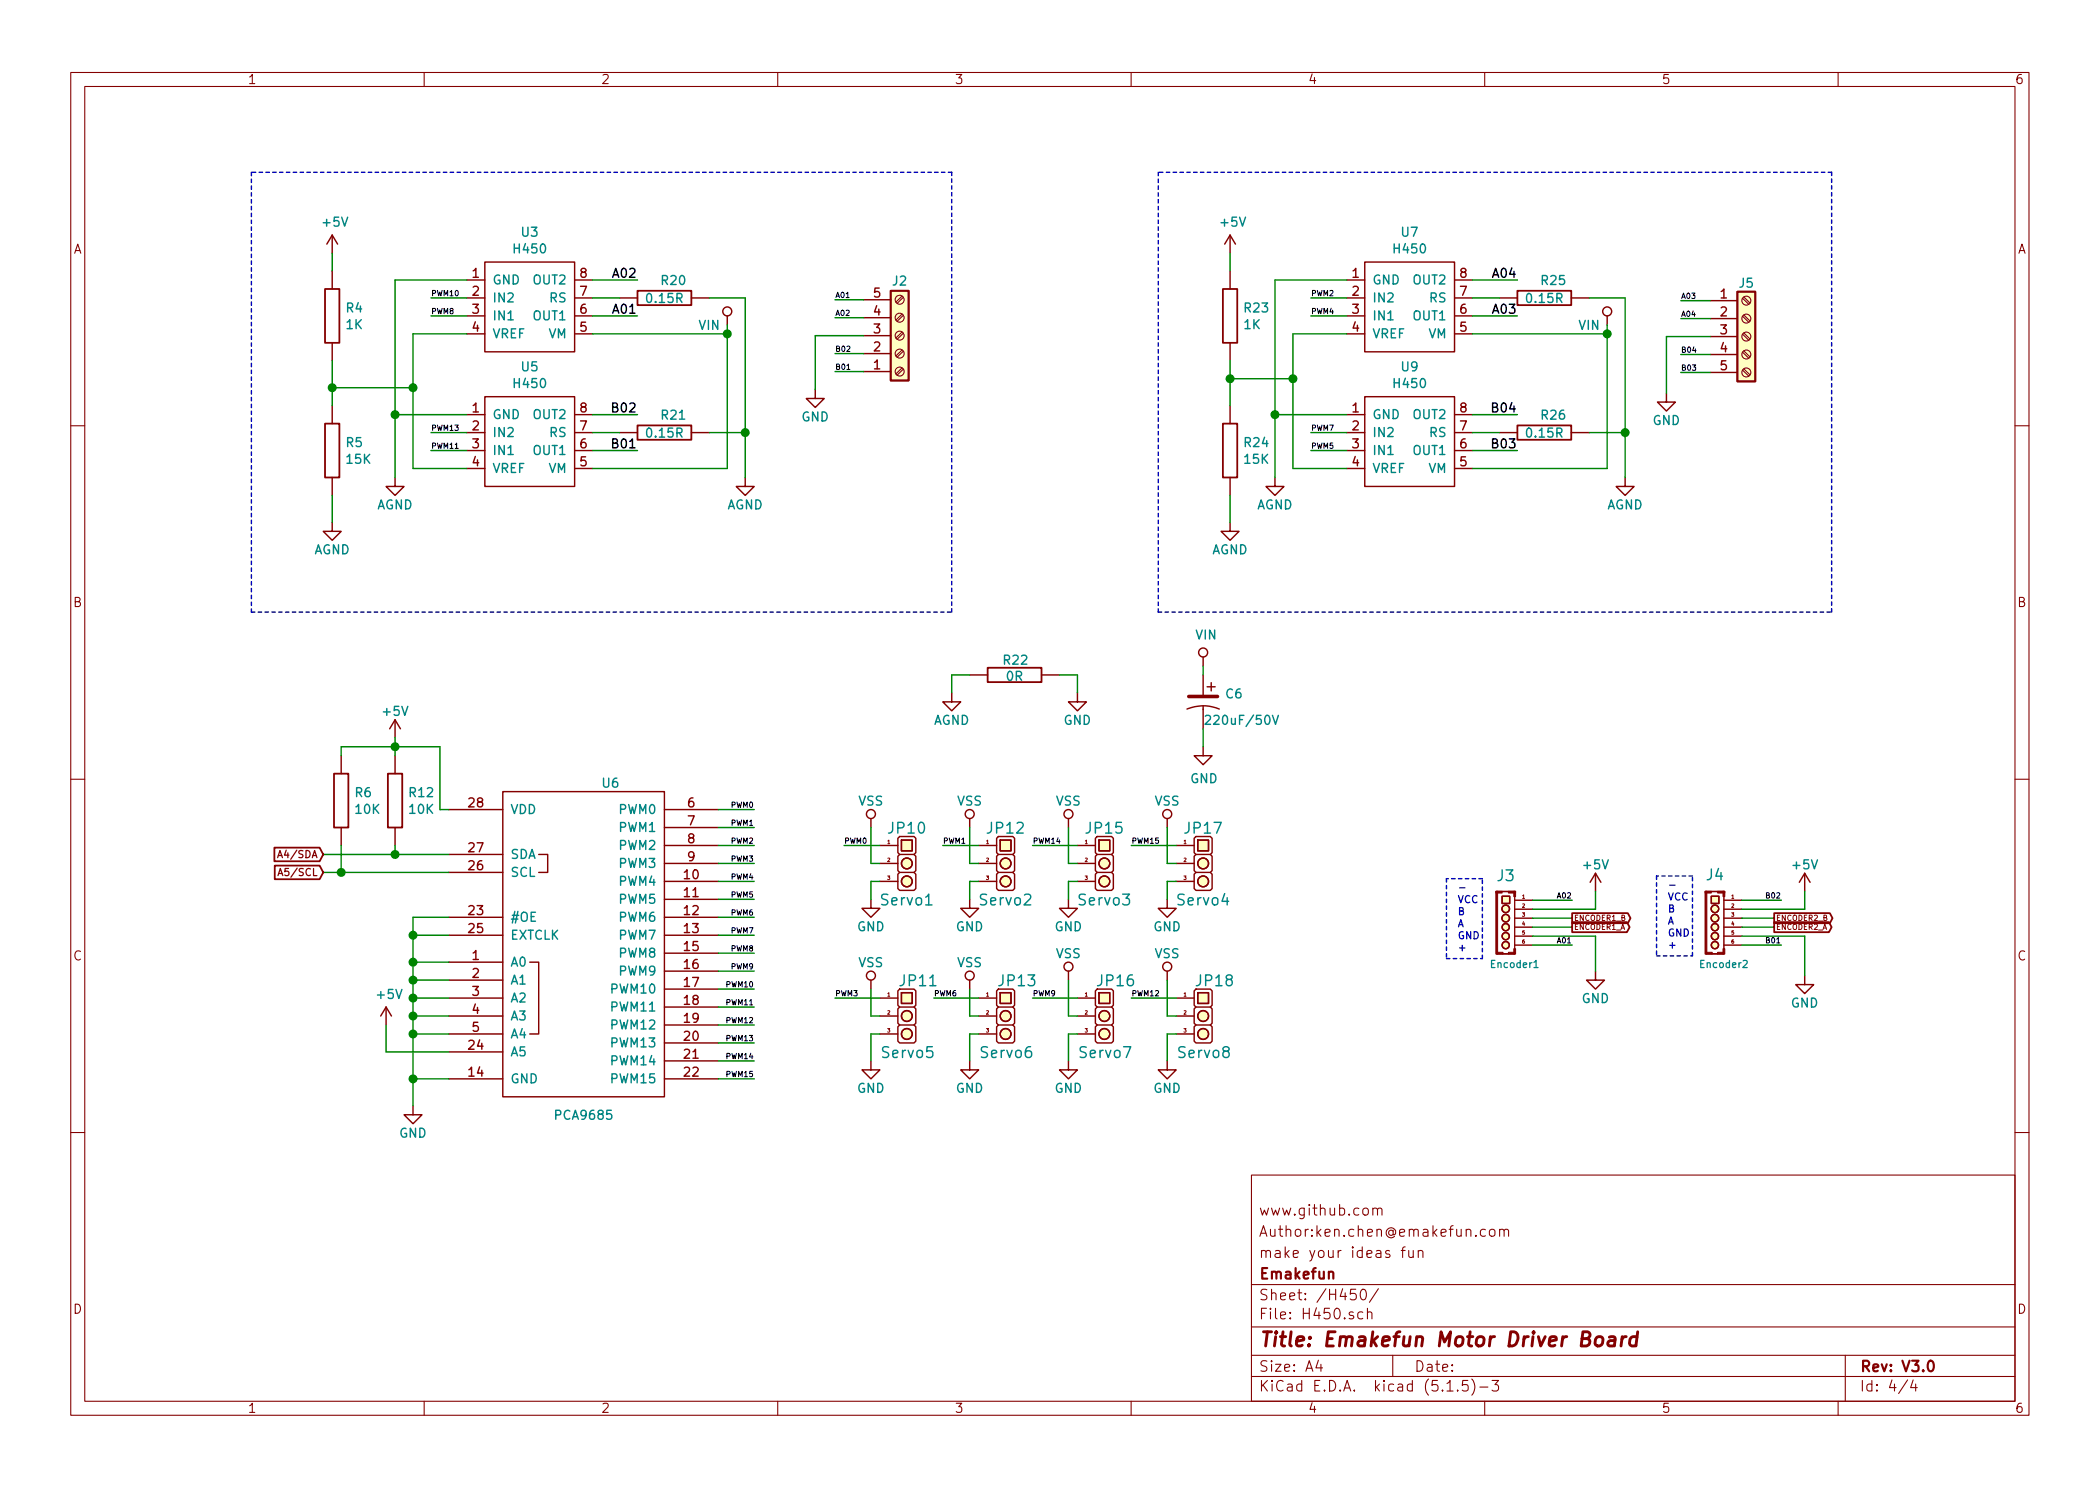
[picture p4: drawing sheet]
<svg xmlns="http://www.w3.org/2000/svg" width="297mm" height="210mm" viewBox="0 0 297 210" stroke-linecap="round" stroke-linejoin="round" font-family="sans-serif">
<g fill="none" stroke="#840000" stroke-width=".15">
<path d="M10 10.3h277v189.9h-277zM12 12.2h273v186.1h-273zM60 10.3v1.9M110 10.3v1.9M160 10.3v1.9M210 10.3v1.9M260 10.3v1.9M127.6 41.9l-.9 .8M127.6 44.4l-.9 .9M127.6 47l-.9 .8M127.6 49.5l-.9 .9M127.6 52.1l-.9 .8"/>
<path d="M127.8 42.1l-.9 .8M127.8 44.6l-.9 .9M127.8 47.2l-.9 .8M127.8 49.7l-.9 .8M127.8 52.2l-.9 .9M246.5 52.4l.8 .8M246.5 49.8l.8 .9M246.5 47.3l.8 .8M246.5 44.7l.8 .9M246.5 42.2l.8 .8M246.7 52.2l.8 .8M246.7 49.7l.8 .8"/>
<path d="M246.7 47.1l.8 .8M246.7 44.6l.8 .8M246.7 42l.8 .9M10 60.2h2M285 60.2h2M10 110.3h2M285 110.3h2M10 160.2h2M177 166.3h108v32h-108zM194.2 171.1a.41 .41 0 0 1 .6 0v.8M194.2 170.9v1M194.8 171.1l.2-.2 .4 .1 .1 .9"/>
<path d="M198.2 176.9h.6M198.8 176.4l-.3 .1-.1 .2v1.2M199.3 176.9v.9a.4 .4 0 0 0 .6 0M199.9 176.9v1M200.6 177.1a.41 .41 0 0 1 .7 0v.8M200.6 176.9v1M210.1 174a.48 .48 0 0 0-.6 .1l-.1 .1 .1 .6a.48 .48 0 0 0 .6 0M210.7 174.1a.41 .41 0 0 1 .8 .1v.4a.41 .41 0 0 1-.4 .3 .41 .41 0 0 1-.4-.3zM212.1 174.1a.38 .38 0 0 1 .7 0v.8M212.1 173.9v1M212.8 174.1l.2-.2 .3 .1 .1 .9M285 160.2h2"/>
<path d="M60 198.3v1.9M110 198.3v1.9M160 198.3v1.9M177 194.8h108M177 191.8h108M177 187.8h108M177 181.8h108M186.5 192.5l-.4 1h1M186.8 193v1M191.8 182.4h-.7l-.1 .7 .2-.1 .5 .1 .1 .2v.5l-.2 .1h-.4l-.2-.1M192.6 182.6a.35 .35 0 0 1 .3-.2 .35 .35 0 0 1 .3 .3 .77 .77 0 0 1-.4 1.2 .9 .9 0 0 1-.2-1.3zM192.8 185.7l-.5-.1-.3 .3 .1 .6 .2 .1 .5-.1"/>
<path d="M193.4 185.7a.38 .38 0 0 1 .7 .1v.8M193.4 185.1v1.5M195 182.3l-1.3 2M197 191.8v3M204.7 196.8h.8M206.2 196.7v.1l-.1-.1h.1v.1M207.6 195.3h-.7l-.1 .7h.1a.62 .62 0 0 1 .7 0v.7l-.2 .1h-.4l-.2-.1M208.2 195.1a1.71 1.71 0 0 1 0 2.3M209.3 196.3h1.2M210 198.3v1.9M211 195.3h1l-.5 .6 .4 .1 .1 .2-.1 .5-.2 .1h-.4l-.3-.1M260 198.3v1.9"/>
<path d="M261 191.8v6.5M269.8 195.2l-1.2 2M270.6 195.2l-.3 1.1h.9M271 195.8v1"/>
<circle cx="127.3" cy="50" r=".63"/>
<circle cx="127.3" cy="45" r=".63"/>
<circle cx="127.3" cy="47.5" r=".63"/>
<circle cx="127.3" cy="42.4" r=".63"/>
<circle cx="127.3" cy="52.6" r=".63"/>
<circle cx="247" cy="47.6" r=".63"/>
<circle cx="247" cy="45.1" r=".63"/>
<circle cx="247" cy="42.5" r=".63"/>
<circle cx="247" cy="52.7" r=".63"/>
<circle cx="247" cy="50.2" r=".63"/>
</g>
<path d="M188 180.1a.39 .39 0 0 1 .6 0v.8M272.9 192.6a.36 .36 0 0 1 .6 .2 .77 .77 0 0 1-.5 1.2 1 1 0 0 1-.1-1.4z" fill="none" stroke="#840000" stroke-width=".3"/>
<path d="M225.8 189.3a.54 .54 0 0 1 .5-.2 .54 .54 0 0 1 .4 .4v.6a.56 .56 0 0 1-.6 .4 .56 .56 0 0 1-.5-.4zM227.6 189.2l.2-.1 .6 .1 .1 .2-.2 1M228.4 189.6l-.2 .1h-.4a.4 .4 0 0 0-.4 .3 .4 .4 0 0 0 .3 .4h.4l.2-.1M229.5 189.1l-.2 1.3M230 189.1a.54 .54 0 0 0-.6 .4M231.5 189.2a.68 .68 0 0 0-.9 .3l-.1 .6 .1 .2 .2 .1 .6-.1M231.6 188.4l-.2 2" fill="none" stroke="#840000" stroke-width=".41"/>
<g fill="none" stroke="#840000" stroke-width=".2">
<path d="M47 33.3v2.5M47 38.3v2.6M47 33.3l-.8 1.2M47 33.3l.8 1.2M66 39.6h2.6M68.6 37.1h12.7v12.7h-12.7zM81.3 39.6h2.5M174 33.3l-.8 1.2M174 33.3v2.5M174 38.3v2.6M174 33.3l.8 1.2M190.5 39.6h2.5"/>
<path d="M193 37.1h12.7v12.7h-12.7zM205.7 39.6h2.6M47 48.5v2.5M47 57.4v2.5M66 42.2h2.6M66 44.7h2.6M66 47.2h2.6M66 58.7h2.6M68.6 56.1h12.7v12.7h-12.7zM81.3 42.2h2.5M81.3 44.7h2.5M81.3 47.2h2.5"/>
<path d="M81.3 58.7h2.5M87.6 42.2h2.6M97.8 42.2h2.5M102.9 44.7v1.3M115.3 55.1v1.3h1.3l-1.3 1.3-1.3-1.3h1.3M122.2 52.6h3.8M122.2 50h3.8M122.2 47.5h3.8M122.2 45h3.8M122.2 42.4h3.8M174 48.5v2.5M174 57.4v2.5"/>
<path d="M190.5 42.2h2.5M190.5 44.7h2.5M190.5 47.2h2.5M190.5 58.7h2.5M193 56.1h12.7v12.7h-12.7zM205.7 42.2h2.6M205.7 44.7h2.6M205.7 47.2h2.6M205.7 58.7h2.6M212.1 42.2h2.5M222.2 42.2h2.6M227.3 44.7v1.3"/>
<path d="M235.7 55.6v1.3h1.3l-1.3 1.3-1.3-1.3h1.3M241.9 42.5h3.8M241.9 45.1h3.8M241.9 47.6h3.8M241.9 50.2h3.8M241.9 52.7h3.8M47 73.9v1.3h1.3l-1.3 1.2-1.3-1.2h1.3M47 67.6v2.5M55.9 67.6v1.2h1.2l-1.2 1.3-1.3-1.3h1.3M66 61.2h2.6M66 63.7h2.6M66 66.3h2.6"/>
<path d="M81.3 61.2h2.5M81.3 63.7h2.5M81.3 66.3h2.5M87.6 61.2h2.6M97.8 61.2h2.5M105.4 67.6v1.2h1.3l-1.3 1.3-1.3-1.3h1.3M174 73.9v1.3h1.3l-1.3 1.2-1.3-1.2h1.3M174 67.6v2.5M180.3 67.6v1.2h1.3l-1.3 1.3-1.2-1.3h1.2M190.5 61.2h2.5M190.5 63.7h2.5M190.5 66.3h2.5"/>
<path d="M205.7 61.2h2.6M205.7 63.7h2.6M205.7 66.3h2.6M212.1 61.2h2.5M222.2 61.2h2.6M229.9 67.6v1.2h1.2l-1.2 1.3-1.3-1.3h1.3M134.6 98v1.3h1.3l-1.3 1.3-1.3-1.3h1.3M137.2 95.5h2.5M147.3 95.5h2.6M152.4 98v1.3h1.3l-1.3 1.3-1.3-1.3h1.3M170.2 99.9v.5zM170.2 93v1.2"/>
<path d="M170.2 95.5v2.8M48.3 106.9v2.6M48.3 117.1v2.5M55.9 101.8l-.8 1.3M55.9 101.8v2.6M55.9 106.9v2.6M55.9 117.1v2.5M55.9 101.8l.7 1.3M63.5 114.5h7.6M71.1 112h22.9v43.2h-22.9zM94 114.5h7.6M94 117.1h7.6"/>
<path d="M94 119.6h7.6M123.2 115.8v1.3M124.5 119.6h2.5M127.3 118.4h2l.2 .2v2l-.2 .3h-2l-.3-.3v-2zM127.5 118.9h1.5v1.5h-1.5zM137.2 115.8v1.3M138.4 119.6h2.6M141 118.6l.2-.2h2.1l.2 .2v2l-.2 .3h-2.1l-.2-.3zM141.5 118.9h1.5v1.5h-1.5zM151.1 115.8v1.3M152.4 119.6h2.5M154.9 118.6l.3-.2h2l.3 .2v2l-.3 .3h-2l-.3-.3z"/>
<path d="M155.4 118.9h1.6v1.5h-1.6zM165.1 115.8v1.3M166.4 119.6h2.5M167.9 100.3a5.9 5.9 0 0 1 4.6 0M168.9 118.6l.3-.2h2l.2 .2v2l-.2 .3h-2l-.3-.3zM169.4 118.9h1.5v1.5h-1.5zM170.2 105.7v1.2h1.2l-1.2 1.3-1.3-1.3h1.3M170.2 100.3v2.8M63.5 136.1h7.6M63.5 129.8h7.6M63.5 132.3h7.6M63.5 138.7h7.6"/>
<path d="M63.5 123.4h7.6M63.5 120.9h7.6M74.9 136.1h1.3v10.2h-1.3M76.2 120.9h1.3v2.5h-1.3M94 124.7h7.6M94 127.2h7.6M94 129.8h7.6M94 132.3h7.6M94 134.9h7.6M94 137.4h7.6M94 139.9h7.6M94 122.2h7.6"/>
<path d="M123.2 127.2v1.3h1.3l-1.3 1.3-1.3-1.3h1.3M123.2 138.7v1.2M124.5 124.7h2.5M124.5 122.2h2.5M127.3 139.9h2l.2 .3v2l-.2 .3h-2l-.3-.3v-2zM127.3 123.4l-.3 .3v2l.3 .3h2l.2-.3v-2l-.2-.3M127.3 120.9l-.3 .3v2l.3 .2h2l.2-.2v-2l-.2-.3M137.2 127.2v1.3h1.2l-1.2 1.3-1.3-1.3h1.3M137.2 138.7v1.2M138.4 124.7h2.6M138.4 122.2h2.6M141.2 123.4l-.2 .3v2l.2 .3h2.1l.2-.3v-2l-.2-.3"/>
<path d="M141.2 120.9l-.2 .3v2l.2 .2h2.1l.2-.2v-2l-.2-.3M151.1 127.2v1.3h1.3l-1.3 1.3-1.2-1.3h1.2M151.1 137.4v1.3M152.4 124.7h2.5M152.4 122.2h2.5M155.2 123.4l-.3 .3v2l.3 .3h2l.3-.3v-2l-.3-.3M155.2 120.9l-.3 .3v2l.3 .2h2l.3-.2v-2l-.3-.3M165.1 127.2v1.3h1.3l-1.3 1.3-1.3-1.3h1.3M165.1 137.4v1.3M166.4 124.7h2.5M166.4 122.2h2.5M169.2 123.4l-.3 .3v2l.3 .3h2l.2-.3v-2l-.2-.3"/>
<path d="M169.2 120.9l-.3 .3v2l.3 .2h2l.2-.2v-2l-.2-.3M212.5 126.8h1v1h-1zM214.2 127.4h2.6M214.2 128.6h2.6M214.2 129.9h2.6M214.2 131.2h2.6M214.2 132.5h2.6M214.2 133.7h2.6M225.7 137.4v1.3h1.2l-1.2 1.2-1.3-1.2h1.3M225.7 123.6l-.8 1.2M225.7 123.6v2.5M225.7 123.6l.7 1.2"/>
<path d="M242.1 126.8h1v1h-1zM243.8 127.4h2.6M243.8 128.6h2.6M243.8 129.9h2.6M243.8 131.2h2.6M243.8 132.5h2.6M243.8 133.7h2.6M255.3 138v1.3h1.2l-1.2 1.3-1.3-1.3h1.3M255.3 123.6l-.8 1.2M255.3 123.6v2.5M255.3 123.6l.7 1.2M54.6 142.5l-.8 1.3"/>
<path d="M54.6 142.5v2.5M54.6 142.5l.8 1.3M58.4 156.5v1.2h1.3l-1.3 1.3-1.3-1.3h1.3M63.5 152.6h7.6M63.5 148.8h7.6M63.5 141.2h7.6M63.5 143.8h7.6M63.5 146.3h7.6M94 152.6h7.6M94 142.5h7.6M94 145h7.6M94 147.6h7.6"/>
<path d="M94 150.1h7.6M123.2 150.1v1.3h1.3l-1.3 1.2-1.3-1.2h1.3M124.5 141.2h2.5M124.5 143.8h2.5M124.5 146.3h2.5M127.3 145l-.3 .3v2l.3 .3h2l.2-.3v-2l-.2-.3M127.3 142.5l-.3 .2v2.1l.3 .2h2l.2-.2v-2.1l-.2-.2M127.5 140.5h1.5v1.5h-1.5zM137.2 150.1v1.3h1.2l-1.2 1.2-1.3-1.2h1.3M138.4 141.2h2.6M138.4 143.8h2.6M138.4 146.3h2.6"/>
<path d="M141 140.2l.2-.3h2.1l.2 .3v2l-.2 .3h-2.1l-.2-.3zM141.2 145l-.2 .3v2l.2 .3h2.1l.2-.3v-2l-.2-.3M141.2 142.5l-.2 .2v2.1l.2 .2h2.1l.2-.2v-2.1l-.2-.2M141.5 140.5h1.5v1.5h-1.5zM151.1 150.1v1.3h1.3l-1.3 1.2-1.2-1.2h1.2M152.4 141.2h2.5M152.4 143.8h2.5M152.4 146.3h2.5M154.9 140.2l.3-.3h2l.3 .3v2l-.3 .3h-2l-.3-.3zM155.2 145l-.3 .3v2l.3 .3h2l.3-.3v-2l-.3-.3M155.2 142.5l-.3 .2v2.1l.3 .2h2l.3-.2v-2.1l-.3-.2M155.4 140.5h1.6v1.5h-1.6z"/>
<path d="M165.1 150.1v1.3h1.3l-1.3 1.2-1.3-1.2h1.3M166.4 141.2h2.5M166.4 143.8h2.5M166.4 146.3h2.5M168.9 140.2l.3-.3h2l.2 .3v2l-.2 .3h-2l-.3-.3zM169.2 145l-.3 .3v2l.3 .3h2l.2-.3v-2l-.2-.3M169.2 142.5l-.3 .2v2.1l.3 .2h2l.2-.2v-2.1l-.2-.2M169.4 140.5h1.5v1.5h-1.5z"/>
<circle cx="102.9" cy="44.1" r=".63"/>
<circle cx="227.3" cy="44.1" r=".63"/>
<circle cx="170.2" cy="92.3" r=".63"/>
<circle cx="123.2" cy="115.2" r=".63"/>
<circle cx="137.2" cy="115.2" r=".63"/>
<circle cx="151.1" cy="115.2" r=".63"/>
<circle cx="165.1" cy="115.2" r=".63"/>
<circle cx="123.2" cy="138" r=".63"/>
<circle cx="128.3" cy="124.7" r=".76"/>
<circle cx="128.3" cy="122.2" r=".76"/>
<circle cx="137.2" cy="138" r=".63"/>
<circle cx="142.2" cy="124.7" r=".76"/>
<circle cx="142.2" cy="122.2" r=".76"/>
<circle cx="151.1" cy="136.8" r=".63"/>
<circle cx="156.2" cy="122.2" r=".76"/>
<circle cx="156.2" cy="124.7" r=".76"/>
<circle cx="165.1" cy="136.8" r=".63"/>
<circle cx="170.2" cy="122.2" r=".76"/>
<circle cx="170.2" cy="124.7" r=".76"/>
<circle cx="213" cy="129.9" r=".53"/>
<circle cx="213" cy="128.6" r=".53"/>
<circle cx="213" cy="133.7" r=".51"/>
<circle cx="213" cy="132.5" r=".51"/>
<circle cx="213" cy="131.2" r=".51"/>
<circle cx="242.6" cy="129.9" r=".53"/>
<circle cx="242.6" cy="128.6" r=".53"/>
<circle cx="242.6" cy="131.2" r=".51"/>
<circle cx="242.6" cy="133.7" r=".51"/>
<circle cx="242.6" cy="132.5" r=".51"/>
<circle cx="128.3" cy="146.3" r=".76"/>
<circle cx="128.3" cy="143.8" r=".76"/>
<circle cx="142.2" cy="146.3" r=".76"/>
<circle cx="142.2" cy="143.8" r=".76"/>
<circle cx="156.2" cy="146.3" r=".76"/>
<circle cx="156.2" cy="143.8" r=".76"/>
<circle cx="170.2" cy="146.3" r=".76"/>
<circle cx="170.2" cy="143.8" r=".76"/>
</g>
<g fill="none" stroke="#840000" stroke-width=".25">
<path d="M46 40.9h2v7.6h-2zM46 59.9h2v7.7h-2zM90.2 41.1h7.6v2.1h-7.6zM126 41.1h2.5v12.7h-2.5zM173 59.9h2v7.7h-2zM173 40.9h2v7.6h-2zM214.6 41.1h7.6v2.1h-7.6zM245.7 41.3h2.6v12.7h-2.6zM90.2 60.2h7.6v2h-7.6zM214.6 60.2h7.6v2h-7.6zM139.7 94.5h7.6v2h-7.6zM38.8 119.9h6.4l.5 1-.5 1h-6.4z"/>
<path d="M47.2 109.5h2.1v7.6h-2.1zM54.9 109.5h2v7.6h-2zM38.9 122.5h6.3l.5 .9-.5 1h-6.3zM222.4 129.2h7.9l.3 .7-.3 .7h-7.9zM222.4 130.5h7.7l.4 .7-.4 .7h-7.7zM251 130.5h7.7l.4 .7-.4 .7h-7.7zM251 129.2h7.8l.4 .7-.4 .7h-7.8z"/>
</g>
<path d="M168.1 98.5h4.1" fill="none" stroke="#840000" stroke-width=".51"/>
<path d="M170.5 101.3l.2-.1h.3l.2 .1v.3v.2l-.8 .7h.8M180 101.2l.4 1.3 .4-1.3M130.9 128h.9" fill="none" stroke="#008484" stroke-width=".2"/>
<g fill="#ffffc2" stroke="#ffffc2" stroke-width=".14">
<path d="M141.5 140.5h1.5v1.5h-1.5z"/>
<path d="M169.4 140.5h1.5v1.5h-1.5z"/>
<path d="M155.4 140.5h1.6v1.5h-1.6z"/>
<path d="M242.1 126.8h1v1h-1z"/>
<path d="M127.5 140.5h1.5v1.5h-1.5z"/>
<path d="M126 41.1h2.5v12.7h-2.5z"/>
<path d="M245.7 41.3h2.6v12.7h-2.6z"/>
<path d="M127.5 118.9h1.5v1.5h-1.5z"/>
<path d="M141.5 118.9h1.5v1.5h-1.5z"/>
<path d="M155.4 118.9h1.6v1.5h-1.6z"/>
<path d="M169.4 118.9h1.5v1.5h-1.5z"/>
<path d="M212.5 126.8h1v1h-1z"/>
<circle cx="142.2" cy="146.3" r=".76"/>
<circle cx="142.2" cy="143.8" r=".76"/>
<circle cx="170.2" cy="146.3" r=".76"/>
<circle cx="170.2" cy="143.8" r=".76"/>
<circle cx="156.2" cy="146.3" r=".76"/>
<circle cx="156.2" cy="143.8" r=".76"/>
<circle cx="242.6" cy="133.7" r=".51"/>
<circle cx="242.6" cy="132.5" r=".51"/>
<circle cx="242.6" cy="131.2" r=".51"/>
<circle cx="242.6" cy="129.9" r=".53"/>
<circle cx="242.6" cy="128.6" r=".53"/>
<circle cx="128.3" cy="146.3" r=".76"/>
<circle cx="128.3" cy="143.8" r=".76"/>
<circle cx="128.3" cy="124.7" r=".76"/>
<circle cx="128.3" cy="122.2" r=".76"/>
<circle cx="142.2" cy="124.7" r=".76"/>
<circle cx="142.2" cy="122.2" r=".76"/>
<circle cx="156.2" cy="124.7" r=".76"/>
<circle cx="156.2" cy="122.2" r=".76"/>
<circle cx="170.2" cy="124.7" r=".76"/>
<circle cx="170.2" cy="122.2" r=".76"/>
<circle cx="213" cy="133.7" r=".51"/>
<circle cx="213" cy="132.5" r=".51"/>
<circle cx="213" cy="131.2" r=".51"/>
<circle cx="213" cy="129.9" r=".53"/>
<circle cx="213" cy="128.6" r=".53"/>
</g>
<g fill="#840000" stroke="#840000" stroke-width=".14">
<path d="M241.2 126.1h.2v8.9h-.2z"/>
<path d="M241.3 134.7h.9v.3h-.9z"/>
<path d="M242 126.1l1 .1z"/>
<path d="M241.2 126.1h.9v.3h-.9z"/>
<path d="M242.1 134.9l.9 .1z"/>
<path d="M243 134.7h.8v.3h-.8z"/>
<path d="M243.7 134.2h.3v.8h-.3z"/>
<path d="M243.7 126.1h.3v.8h-.3z"/>
<path d="M243 126.1h1v.3h-1z"/>
<path d="M211.6 126.1h.2v8.9h-.2z"/>
<path d="M211.7 134.7h.9v.3h-.9z"/>
<path d="M212.4 126.1l1 .1z"/>
<path d="M211.6 126.1h.9v.3h-.9z"/>
<path d="M212.5 134.9l.9 .1z"/>
<path d="M213.4 134.7h.8v.3h-.8z"/>
<path d="M214.1 134.2h.3v.8h-.3z"/>
<path d="M214.1 126.1h.3v.8h-.3z"/>
<path d="M213.4 126.1h1v.3h-1z"/>
</g>
<path d="M211.7 126.1h2.5v8.9h-2.5zM214.2 126.9v7.3M241.3 126.1h2.5v8.9h-2.5zM243.8 126.9v7.3" fill="none" stroke="#840000" stroke-width=".14"/>
<path d="M217 136.9h.6M246.6 136l.3-.1 .2 .1v.2l-.6 .7h.6" fill="none" stroke="#008484" stroke-width=".18"/>
<g fill="none" stroke="#0000c2" stroke-width=".2" stroke-dasharray=".5 .5">
<path d="M35.6 24.4v62.2M134.6 24.4h-99M163.8 24.4v62.2M259.1 24.4h-95.3M35.6 86.6h99M134.6 86.6v-62.2M163.8 86.6h95.3M259.1 86.6v-62.2M204.6 135.6h5.1M204.6 124.3v11.3M209.7 135.6v-11.3M209.7 124.3h-5.1"/>
<path d="M234.3 135.2h5.1M234.3 123.9v11.3M239.4 135.2v-11.3M239.4 123.9h-5.1"/>
</g>
<g fill="none" stroke="#008400" stroke-width=".2">
<path d="M47 35.8v2.5M66 39.6h-10.1v28M83.8 39.6h6.4M174 35.8v2.5M190.5 39.6h-10.2v28M208.3 39.6h6.3M47 51v6.4M47 54.9h11.4M55.9 58.7h10.1M61 42.2h5M61 44.7h5M66 47.2h-7.6v19.1h7.6"/>
<path d="M83.8 58.7h6.4M83.8 42.2h3.8M83.8 47.2h19.1M83.8 44.7h6.4M100.3 42.2h5.1v25.4M102.9 46v20.3h-19.1M118.1 42.4h4.1M118.1 45h4.1M118.1 50h4.1M118.1 52.6h4.1M122.2 47.5h-6.9v7.6M174 51v6.4"/>
<path d="M174 53.6h8.9M180.3 58.7h10.2M185.4 42.2h5.1M185.4 44.7h5.1M190.5 47.2h-7.6v19.1h7.6M208.3 58.7h6.3M208.3 42.2h3.8M208.3 47.2h19M208.3 44.7h6.3M224.8 42.2h5.1v25.4M227.3 46v20.3h-19M237.7 42.5h4.2"/>
<path d="M237.7 45.1h4.2M237.7 50.2h4.2M237.7 52.7h4.2M241.9 47.6h-6.2v8M47 70.1v3.8M61 63.7h5M61 61.2h5M83.8 63.7h6.4M83.8 61.2h3.8M100.3 61.2h5.1M174 70.1v3.8M185.4 63.7h5.1"/>
<path d="M185.4 61.2h5.1M208.3 63.7h6.3M208.3 61.2h3.8M224.8 61.2h5.1M137.2 95.5h-2.6v2.5M149.9 95.5h2.5v2.5M170.2 94.2v1.3M48.3 106.9v-1.2h13.9v8.8h1.3M48.3 119.6v3.8M55.9 104.4v2.5M55.9 119.6v1.3M101.6 119.6h5.1"/>
<path d="M101.6 117.1h5.1M101.6 114.5h5.1M119.4 119.6h5.1M123.2 117.1v5.1h1.3M133.3 119.6h5.1M137.2 117.1v5.1h1.2M146 119.6h6.4M151.1 117.1v5.1h1.3M160 119.6h6.4M165.1 117.1v5.1h1.3M170.2 103.1v2.6M45.7 123.4h17.8"/>
<path d="M45.7 120.9h17.8M58.4 132.3h5.1M58.4 136.1h5.1M58.4 138.7h5.1M63.5 129.8h-5.1v26.7M101.6 139.9h5.1M101.6 137.4h5.1M101.6 134.9h5.1M101.6 132.3h5.1M101.6 129.8h5.1M101.6 127.2h5.1M101.6 124.7h5.1"/>
<path d="M101.6 122.2h5.1M123.2 139.9v3.9h1.3M124.5 124.7h-1.3v2.5M137.2 139.9v3.9h1.2M138.4 124.7h-1.2v2.5M151.1 138.7v5.1h1.3M152.4 124.7h-1.3v2.5M165.1 138.7v5.1h1.3M166.4 124.7h-1.3v2.5M216.8 129.9h5.6M216.8 133.7h5.6M216.8 132.5h8.9v4.9"/>
<path d="M216.8 127.4h5.6M216.8 131.2h5.6M225.7 126.1v2.5h-8.9M246.4 129.9h4.6M246.4 133.7h5.6M246.4 132.5h8.9v5.5M246.4 127.4h5.6M246.4 131.2h4.6M255.3 126.1v2.5h-8.9M54.6 145v3.8h8.9M58.4 146.3h5.1M58.4 141.2h5.1"/>
<path d="M58.4 143.8h5.1M58.4 152.6h5.1M101.6 142.5h5.1M101.6 152.6h5.1M101.6 150.1h5.1M101.6 147.6h5.1M101.6 145h5.1M118.1 141.2h6.4M124.5 146.3h-1.3v3.8M132.1 141.2h6.3M138.4 146.3h-1.2v3.8M146 141.2h6.4"/>
<path d="M152.4 146.3h-1.3v3.8M160 141.2h6.4M166.4 146.3h-1.3v3.8"/>
</g>
<path d="M39.3 121.4l.3-1.1 .4 1.1M39.3 123.9l.3-1 .4 1M39.4 121.1h.5M39.4 123.6h.5" fill="none" stroke="#840000" stroke-width=".18"/>
<path d="M119.8 52.3h.4" fill="none" stroke="#000" stroke-width=".14"/>
<path d="M206.5 125.6h.7M236.2 125.2h.7" fill="none" stroke="#0000c2" stroke-width=".18"/>
<g fill="#008400" stroke="#008400" stroke-width=".25">
<circle cx="58.4" cy="152.6" r=".51"/>
<circle cx="55.9" cy="58.7" r=".51"/>
<circle cx="227.3" cy="47.2" r=".51"/>
<circle cx="229.9" cy="61.2" r=".51"/>
<circle cx="55.9" cy="105.7" r=".51"/>
<circle cx="58.4" cy="54.9" r=".51"/>
<circle cx="55.9" cy="120.9" r=".51"/>
<circle cx="47" cy="54.9" r=".51"/>
<circle cx="48.3" cy="123.4" r=".51"/>
<circle cx="58.4" cy="143.8" r=".51"/>
<circle cx="58.4" cy="132.3" r=".51"/>
<circle cx="182.9" cy="53.6" r=".51"/>
<circle cx="58.4" cy="136.1" r=".51"/>
<circle cx="174" cy="53.6" r=".51"/>
<circle cx="58.4" cy="138.7" r=".51"/>
<circle cx="58.4" cy="141.2" r=".51"/>
<circle cx="180.3" cy="58.7" r=".51"/>
<circle cx="105.4" cy="61.2" r=".51"/>
<circle cx="102.9" cy="47.2" r=".51"/>
<circle cx="58.4" cy="146.3" r=".51"/>
</g>
<text font-size="2.8" fill="#840000" x="178" y="190.5">Title: Emakefun Motor Driver Board</text>
<g font-size="2.1" fill="#840000">
<text x="170.7" y="97.8">+</text>
<text x="178" y="172">www.github.com</text>
<text x="178" y="178">make your ideas fun</text>
<text x="178" y="175">Author:ken.chen@emakefun.com</text>
<text x="178" y="184">Sheet: /H450/</text>
<text x="178" y="181">Emakefun</text>
<text x="178" y="186.7">File: H450.sch</text>
<text x="178" y="196.9">KiCad E.D.A. kicad (5.1.5)-3</text>
<text x="178" y="194.1">Size: A4</text>
<text x="200" y="194.1">Date:</text>
<text x="263" y="194.1">Rev: V3.0</text>
<text x="263" y="196.9">Id: 4/4</text>
</g>
<g font-size="2.1" fill="#008484">
<text x="125.8" y="118">JP10</text>
<text x="139.8" y="118">JP12</text>
<text x="153.7" y="118">JP15</text>
<text x="167.7" y="118">JP17</text>
<text x="211.8" y="124.7">J3</text>
<text x="241.4" y="124.6">J4</text>
<text x="124.7" y="128.1">Servo1</text>
<text x="138.7" y="128.1">Servo2</text>
<text x="152.7" y="128.1">Servo3</text>
<text x="166.6" y="128.1">Servo4</text>
<text x="127.4" y="139.5">JP11</text>
<text x="141.4" y="139.5">JP13</text>
<text x="155.4" y="139.5">JP16</text>
<text x="169.3" y="139.5">JP18</text>
<text x="124.9" y="149.7">Servo5</text>
<text x="138.8" y="149.7">Servo6</text>
<text x="152.8" y="149.7">Servo7</text>
<text x="166.8" y="149.7">Servo8</text>
</g>
<g font-size="1.8" fill="#840000">
<text x="35" y="11.9">1</text>
<text x="85" y="11.9">2</text>
<text x="135" y="11.9">3</text>
<text x="185" y="11.9">4</text>
<text x="235" y="11.9">5</text>
<text x="285" y="11.9">6</text>
<text x="10.4" y="35.9">A</text>
<text x="285.4" y="35.9">A</text>
<text x="66.8" y="39.3">1</text>
<text x="66.8" y="41.9">2</text>
<text x="82.1" y="41.9">7</text>
<text x="82.1" y="39.3">8</text>
<text x="191.3" y="39.3">1</text>
<text x="191.3" y="41.9">2</text>
<text x="206.5" y="41.9">7</text>
<text x="206.5" y="39.3">8</text>
<text x="66.8" y="44.4">3</text>
<text x="66.8" y="46.9">4</text>
<text x="82.1" y="46.9">5</text>
<text x="82.1" y="44.4">6</text>
<text x="123.6" y="47.2">3</text>
<text x="123.6" y="44.6">4</text>
<text x="123.6" y="42.1">5</text>
<text x="191.3" y="44.4">3</text>
<text x="191.3" y="46.9">4</text>
<text x="206.5" y="46.9">5</text>
<text x="206.5" y="44.4">6</text>
<text x="243.4" y="42.2">1</text>
<text x="243.4" y="44.8">2</text>
<text x="243.4" y="47.3">3</text>
<text x="123.6" y="52.3">1</text>
<text x="123.6" y="49.7">2</text>
<text x="243.4" y="49.9">4</text>
<text x="243.4" y="52.4">5</text>
<text x="66.8" y="58.4">1</text>
<text x="82.1" y="58.4">8</text>
<text x="191.3" y="58.4">1</text>
<text x="206.5" y="58.4">8</text>
<text x="66.8" y="60.9">2</text>
<text x="66.8" y="63.4">3</text>
<text x="66.8" y="66">4</text>
<text x="82.1" y="66">5</text>
<text x="82.1" y="63.4">6</text>
<text x="82.1" y="60.9">7</text>
<text x="191.3" y="60.9">2</text>
<text x="191.3" y="63.4">3</text>
<text x="191.3" y="66">4</text>
<text x="206.5" y="66">5</text>
<text x="206.5" y="63.4">6</text>
<text x="206.5" y="60.9">7</text>
<text x="10.4" y="85.9">B</text>
<text x="285.4" y="85.9">B</text>
<text x="66.3" y="114.2">28</text>
<text x="97.3" y="114.2">6</text>
<text x="97.3" y="116.8">7</text>
<text x="97.3" y="119.3">8</text>
<text x="66.3" y="123.1">26</text>
<text x="66.3" y="120.6">27</text>
<text x="96.8" y="124.4">10</text>
<text x="97.3" y="121.9">9</text>
<text x="66.3" y="129.5">23</text>
<text x="96.8" y="126.9">11</text>
<text x="96.8" y="129.5">12</text>
<text x="10.4" y="135.9">C</text>
<text x="66.3" y="132">25</text>
<text x="66.8" y="135.8">1</text>
<text x="96.8" y="132">13</text>
<text x="96.8" y="134.6">15</text>
<text x="96.8" y="137.1">16</text>
<text x="285.4" y="135.9">C</text>
<text x="66.8" y="138.4">2</text>
<text x="66.8" y="140.9">3</text>
<text x="66.8" y="143.5">4</text>
<text x="96.8" y="139.6">17</text>
<text x="96.8" y="142.2">18</text>
<text x="66.3" y="148.5">24</text>
<text x="66.8" y="146">5</text>
<text x="96.8" y="144.7">19</text>
<text x="96.8" y="147.3">20</text>
<text x="96.8" y="149.8">21</text>
<text x="66.3" y="152.3">14</text>
<text x="96.8" y="152.3">22</text>
<text x="10.4" y="185.9">D</text>
<text x="285.4" y="185.9">D</text>
<text x="35" y="199.9">1</text>
<text x="85" y="199.9">2</text>
<text x="135" y="199.9">3</text>
<text x="185" y="199.9">4</text>
<text x="235" y="199.9">5</text>
<text x="285" y="199.9">6</text>
</g>
<g font-size="1.8" fill="#008484">
<text x="45.8" y="32.1">+5V</text>
<text x="72.8" y="35.9">H450</text>
<text x="73.8" y="33.5">U3</text>
<text x="172.8" y="32.1">+5V</text>
<text x="197.3" y="35.9">H450</text>
<text x="198.3" y="33.5">U7</text>
<text x="69.6" y="40.3">GND</text>
<text x="75.5" y="40.3">OUT2</text>
<text x="93.6" y="40.3">R20</text>
<text x="126.3" y="40.4">J2</text>
<text x="194.1" y="40.3">GND</text>
<text x="200" y="40.3">OUT2</text>
<text x="218.1" y="40.3">R25</text>
<text x="246" y="40.7">J5</text>
<text x="49" y="44.2">R4</text>
<text x="49" y="46.6">1K</text>
<text x="69.6" y="42.8">IN2</text>
<text x="69.6" y="45.3">IN1</text>
<text x="69.6" y="47.9">VREF</text>
<text x="75.5" y="45.3">OUT1</text>
<text x="77.6" y="47.9">VM</text>
<text x="77.8" y="42.8">RS</text>
<text x="91.6" y="42.9">0.15R</text>
<text x="98.9" y="46.7">VIN</text>
<text x="176" y="46.6">1K</text>
<text x="176.1" y="44.2">R23</text>
<text x="194.1" y="42.8">IN2</text>
<text x="194.1" y="45.3">IN1</text>
<text x="194.1" y="47.9">VREF</text>
<text x="200" y="45.3">OUT1</text>
<text x="202.1" y="47.9">VM</text>
<text x="202.3" y="42.8">RS</text>
<text x="216.1" y="42.9">0.15R</text>
<text x="223.3" y="46.7">VIN</text>
<text x="73.8" y="52.5">U5</text>
<text x="198.3" y="52.5">U9</text>
<text x="69.6" y="59.3">GND</text>
<text x="72.8" y="54.9">H450</text>
<text x="75.5" y="59.3">OUT2</text>
<text x="93.6" y="59.4">R21</text>
<text x="113.4" y="59.6">GND</text>
<text x="194.1" y="59.3">GND</text>
<text x="197.3" y="54.9">H450</text>
<text x="200" y="59.3">OUT2</text>
<text x="218.1" y="59.4">R26</text>
<text x="49" y="63.3">R5</text>
<text x="49.1" y="65.6">15K</text>
<text x="69.6" y="61.8">IN2</text>
<text x="69.6" y="64.4">IN1</text>
<text x="75.5" y="64.4">OUT1</text>
<text x="77.8" y="61.8">RS</text>
<text x="91.6" y="61.9">0.15R</text>
<text x="176.1" y="63.3">R24</text>
<text x="176.1" y="65.6">15K</text>
<text x="194.1" y="61.8">IN2</text>
<text x="194.1" y="64.4">IN1</text>
<text x="200" y="64.4">OUT1</text>
<text x="202.3" y="61.8">RS</text>
<text x="216.1" y="61.9">0.15R</text>
<text x="233.8" y="60.1">GND</text>
<text x="69.6" y="66.9">VREF</text>
<text x="77.6" y="66.9">VM</text>
<text x="194.1" y="66.9">VREF</text>
<text x="202.1" y="66.9">VM</text>
<text x="53.3" y="72.1">AGND</text>
<text x="102.8" y="72.1">AGND</text>
<text x="177.7" y="72.1">AGND</text>
<text x="227.3" y="72.1">AGND</text>
<text x="44.4" y="78.4">AGND</text>
<text x="171.4" y="78.4">AGND</text>
<text x="142" y="94.1">R22</text>
<text x="169.1" y="90.5">VIN</text>
<text x="54.3" y="101.3">+5V</text>
<text x="142.4" y="96.3">0R</text>
<text x="173.4" y="98.8">C6</text>
<text x="132" y="102.6">AGND</text>
<text x="150.4" y="102.6">GND</text>
<text x="171.2" y="102.6">220uF/50V</text>
<text x="50.3" y="112.8">R6</text>
<text x="58" y="112.8">R12</text>
<text x="85.2" y="111.4">U6</text>
<text x="121.4" y="114">VSS</text>
<text x="135.4" y="114">VSS</text>
<text x="149.4" y="114">VSS</text>
<text x="163.3" y="114">VSS</text>
<text x="168.4" y="110.8">GND</text>
<text x="50.3" y="115.2">10K</text>
<text x="58" y="115.2">10K</text>
<text x="72.1" y="115.2">VDD</text>
<text x="87.7" y="115.2">PWM0</text>
<text x="87.7" y="117.7">PWM1</text>
<text x="72.1" y="124.1">SCL</text>
<text x="72.1" y="121.5">SDA</text>
<text x="87.7" y="125.3">PWM4</text>
<text x="87.7" y="120.3">PWM2</text>
<text x="87.7" y="122.8">PWM3</text>
<text x="224.1" y="123">+5V</text>
<text x="253.7" y="123">+5V</text>
<text x="72.1" y="130.4">#OE</text>
<text x="87.7" y="127.9">PWM5</text>
<text x="87.7" y="130.4">PWM6</text>
<text x="121.2" y="131.8">GND</text>
<text x="135.2" y="131.8">GND</text>
<text x="149.2" y="131.8">GND</text>
<text x="163.1" y="131.8">GND</text>
<text x="72.1" y="136.8">A0</text>
<text x="72.1" y="133">EXTCLK</text>
<text x="87.7" y="133">PWM7</text>
<text x="87.7" y="135.5">PWM8</text>
<text x="121.4" y="136.8">VSS</text>
<text x="135.4" y="136.8">VSS</text>
<text x="149.4" y="135.6">VSS</text>
<text x="163.3" y="135.6">VSS</text>
<text x="53.4" y="141.3">+5V</text>
<text x="72.1" y="139.3">A1</text>
<text x="72.1" y="141.9">A2</text>
<text x="86.7" y="140.6">PWM10</text>
<text x="86.7" y="143.1">PWM11</text>
<text x="87.7" y="138">PWM9</text>
<text x="223.7" y="141.9">GND</text>
<text x="253.3" y="142.6">GND</text>
<text x="72.1" y="149.5">A5</text>
<text x="72.1" y="144.4">A3</text>
<text x="72.1" y="146.9">A4</text>
<text x="86.7" y="145.7">PWM12</text>
<text x="86.7" y="148.2">PWM13</text>
<text x="72.1" y="153.3">GND</text>
<text x="86.7" y="150.7">PWM14</text>
<text x="86.7" y="153.3">PWM15</text>
<text x="121.2" y="154.6">GND</text>
<text x="135.2" y="154.6">GND</text>
<text x="149.2" y="154.6">GND</text>
<text x="163.1" y="154.6">GND</text>
<text x="56.5" y="161">GND</text>
<text x="78.7" y="158.4">PCA9685</text>
</g>
<g font-size="1.8">
<text x="86.9" y="39.3">A02</text>
<text x="211.4" y="39.3">A04</text>
<text x="86.9" y="44.4">A01</text>
<text x="211.4" y="44.4">A03</text>
<text x="86.9" y="58.4">B02</text>
<text x="211.4" y="58.4">B04</text>
<text x="86.9" y="63.4">B01</text>
<text x="211.4" y="63.4">B03</text>
</g>
<g font-size="1.4" fill="#840000">
<text x="39.9" y="121.4">A4/SDA</text>
<text x="40" y="123.9">A5/SCL</text>
</g>
<g font-size="1.4" fill="#0000c2">
<text x="206.1" y="127.8">VCC</text>
<text x="206.1" y="129.5">B</text>
<text x="206.1" y="131.2">A</text>
<text x="235.8" y="127.4">VCC</text>
<text x="235.8" y="129.1">B</text>
<text x="235.8" y="130.8">A</text>
<text x="206.1" y="132.9">GND</text>
<text x="206.1" y="134.6">+</text>
<text x="235.8" y="132.5">GND</text>
<text x="235.8" y="134.2">+</text>
</g>
<g font-size="1.4" fill="#008484">
<text x="211" y="137">Encoder1</text>
<text x="240.6" y="137">Encoder2</text>
</g>
<g font-size="1.1">
<text x="61" y="41.9">PWM10</text>
<text x="185.4" y="41.9">PWM2</text>
<text x="61" y="44.4">PWM8</text>
<text x="118.1" y="44.7">A02</text>
<text x="118.1" y="42.2">A01</text>
<text x="185.4" y="44.4">PWM4</text>
<text x="237.7" y="44.8">A04</text>
<text x="237.7" y="42.3">A03</text>
<text x="118.1" y="49.8">B02</text>
<text x="118.1" y="52.3">B01</text>
<text x="237.7" y="52.4">B03</text>
<text x="237.7" y="49.9">B04</text>
<text x="61" y="63.5">PWM11</text>
<text x="61" y="61">PWM13</text>
<text x="185.4" y="63.5">PWM5</text>
<text x="185.4" y="61">PWM7</text>
<text x="103.5" y="114.3">PWM0</text>
<text x="103.5" y="119.4">PWM2</text>
<text x="103.5" y="116.8">PWM1</text>
<text x="119.4" y="119.4">PWM0</text>
<text x="133.3" y="119.4">PWM1</text>
<text x="146" y="119.4">PWM14</text>
<text x="160" y="119.4">PWM15</text>
<text x="103.5" y="124.5">PWM4</text>
<text x="103.5" y="121.9">PWM3</text>
<text x="103.5" y="129.5">PWM6</text>
<text x="103.5" y="127">PWM5</text>
<text x="220.4" y="127.1">A02</text>
<text x="250" y="127.1">B02</text>
<text x="103.5" y="134.6">PWM8</text>
<text x="103.5" y="132.1">PWM7</text>
<text x="103.5" y="137.2">PWM9</text>
<text x="220.4" y="133.5">A01</text>
<text x="250" y="133.5">B01</text>
<text x="102.9" y="139.7">PWM10</text>
<text x="102.9" y="142.2">PWM11</text>
<text x="118.1" y="141">PWM3</text>
<text x="132.1" y="141">PWM6</text>
<text x="146" y="141">PWM9</text>
<text x="160" y="141">PWM12</text>
<text x="102.9" y="144.8">PWM12</text>
<text x="102.9" y="147.3">PWM13</text>
<text x="102.9" y="149.9">PWM14</text>
<text x="102.9" y="152.4">PWM15</text>
</g>
<g font-size="1.1" fill="#840000">
<text x="222.6" y="130.3">ENCODER1_B</text>
<text x="222.6" y="131.6">ENCODER1_A</text>
<text x="251.2" y="131.6">ENCODER2_A</text>
<text x="251.2" y="130.3">ENCODER2_B</text>
</g>
<g font-size=".7" fill="#840000">
<text x="125.6" y="119.4">1</text>
<text x="139.5" y="119.4">1</text>
<text x="153.5" y="119.4">1</text>
<text x="167.5" y="119.4">1</text>
<text x="125.6" y="121.9">2</text>
<text x="125.6" y="124.5">3</text>
<text x="139.5" y="121.9">2</text>
<text x="139.5" y="124.5">3</text>
<text x="153.5" y="121.9">2</text>
<text x="153.5" y="124.5">3</text>
<text x="167.5" y="121.9">2</text>
<text x="167.5" y="124.5">3</text>
<text x="215.3" y="127.1">1</text>
<text x="215.3" y="128.4">2</text>
<text x="215.3" y="129.7">3</text>
<text x="215.3" y="131">4</text>
<text x="244.9" y="127.1">1</text>
<text x="244.9" y="128.4">2</text>
<text x="244.9" y="129.7">3</text>
<text x="244.9" y="131">4</text>
<text x="215.3" y="132.2">5</text>
<text x="215.3" y="133.5">6</text>
<text x="244.9" y="132.2">5</text>
<text x="244.9" y="133.5">6</text>
<text x="125.6" y="141">1</text>
<text x="125.6" y="143.5">2</text>
<text x="139.5" y="141">1</text>
<text x="139.5" y="143.5">2</text>
<text x="153.5" y="141">1</text>
<text x="153.5" y="143.5">2</text>
<text x="167.5" y="141">1</text>
<text x="167.5" y="143.5">2</text>
<text x="125.6" y="146.1">3</text>
<text x="139.5" y="146.1">3</text>
<text x="153.5" y="146.1">3</text>
<text x="167.5" y="146.1">3</text>
</g>
</svg>
